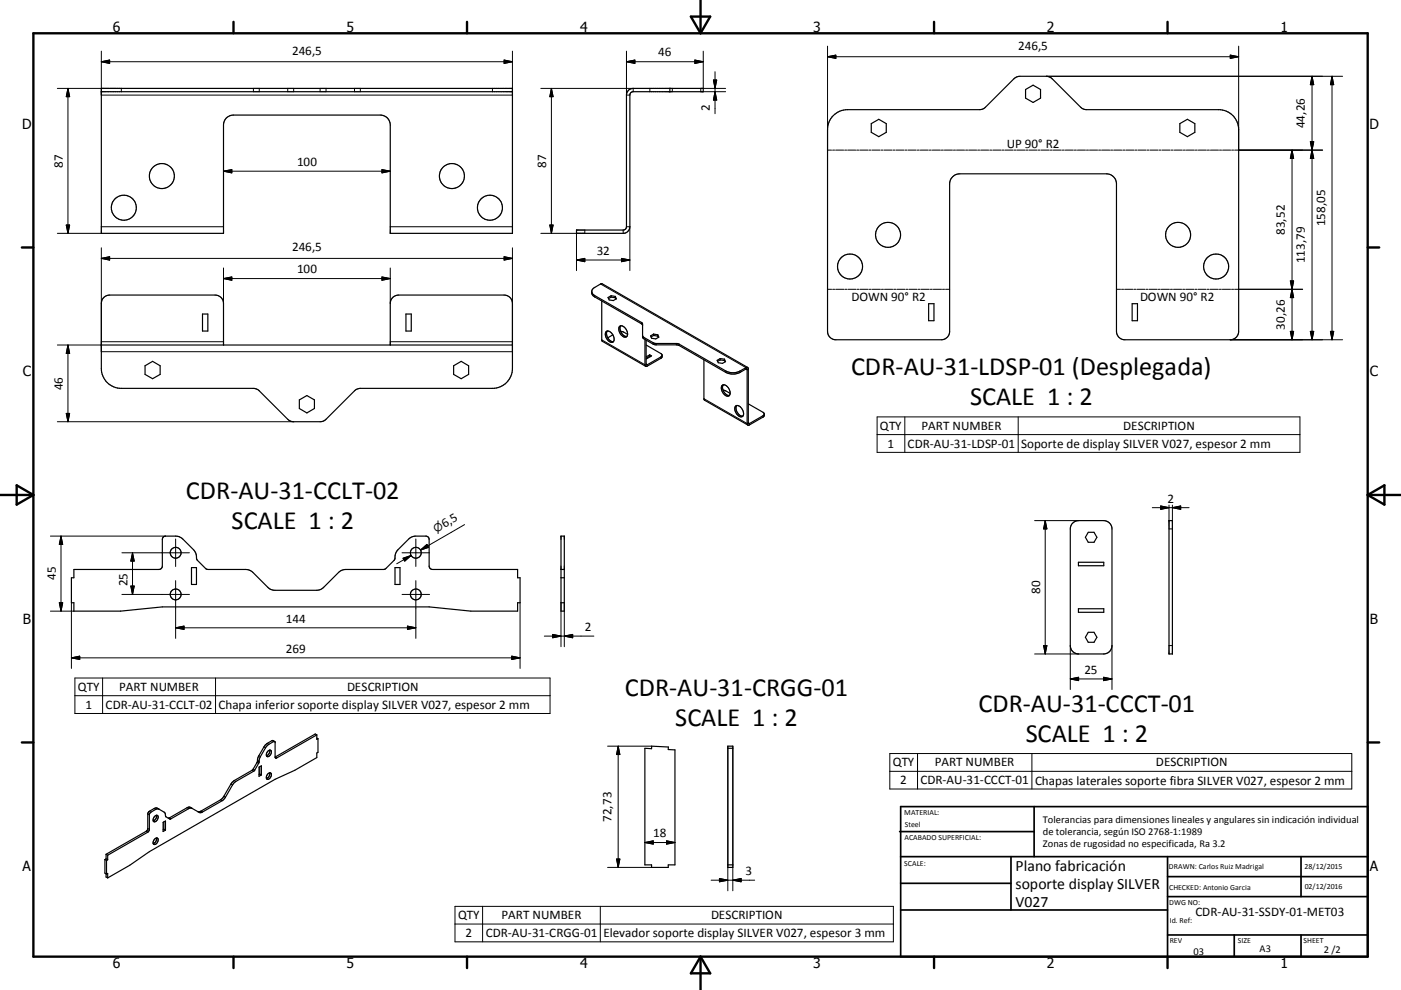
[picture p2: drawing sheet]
<svg xmlns="http://www.w3.org/2000/svg" width="420mm" height="297mm" viewBox="0 0 420 297" stroke-linecap="round" stroke-linejoin="round" font-family="sans-serif">
<g fill="none" stroke="#000" stroke-width=".36">
<path d="M30.4 26.5h123.2v43.5h-36.6v-32.5a2.96 2.96 0 0 0-3-3h-44a2.95 2.95 0 0 0-3 3v32.5h-36.6zM30.4 27.5h123.2M188.5 27l1.3-.5h21v1h-21l-.9 .6-.1 39.9a2.03 2.03 0 0 1-2 2h-14v-1h14l.6-.2 .4-.5v-39.8l.1-.7zM200.8 26.5v1M249.9 34.6a5.9 5.9 0 0 1 4.2-1.7l40.2-.1 1.2-.6 8.5-8.6 .8-.5 1-.2h7.9l1.2 .3 9.1 9 1.4 .7h40a6 6 0 0 1 6 6v60.5a2.49 2.49 0 0 1-2.6 2.5h-31.6a2.55 2.55 0 0 1-2.5-2.5v-44.2a3 3 0 0 0-3-3.1h-44a3 3 0 0 0-3 3.1v44.2a2.5 2.5 0 0 1-2.5 2.5h-31.6a2.5 2.5 0 0 1-2.5-2.5v-60.5a5.8 5.8 0 0 1 1.8-4.3zM261.2 37.1l2.3-1.3 2.2 1.3v2.6l-2.2 1.3-2.3-1.3zM307.5 26.8l2.2-1.2 2.3 1.2v2.6l-2.3 1.3-2.2-1.3zM353.7 37.1l2.3-1.3 2.2 1.3v2.6l-2.2 1.3-2.3-1.3zM60.7 94.2h1.6v5.1h-1.6zM121.7 94.2h1.6v5.1h-1.6zM177.4 87.5l.2 .6 .7 .6 14.1 8.1 .2 .4v3.9l.4 .5 3.2 1.8 7.2 .2 14.2 8.1a4.8 4.8 0 0 0 4.3 0l1.7-1 .4 .1 .1 16.7M177.4 87.5l.1 .8 .8 .8 14 8 .3 .5"/>
<path d="M177.4 87.5l.6-1.1 2-1.2 .6-.1 43.5 25.1M180.4 90.3l.1 11.9 13.1 7.7M181.7 99.6a1.66 1.66 0 0 1 2.3 1.4 .96 .96 0 0 1 .1 1.3 .96 .96 0 0 1-1.2 .3 2.48 2.48 0 0 1-1.2-3zM182.1 99.3a1.86 1.86 0 0 0 .1 2.1M183.2 88.7l-.9 .6 .3 .7 1.3 .2 .9-.6-.3-.7M183.2 88.7l1.3 .2M183.2 89.1l-.8 .5M183.2 88.7v.4M183.2 89.1l1.3 .2M184.5 88.9v.4M184.5 89.3l.1 .4M185.7 98a1.68 1.68 0 0 1 2.3 1.5 .98 .98 0 0 1 .1 1.2 .98 .98 0 0 1-1.2 .3 2.56 2.56 0 0 1-1.2-3z"/>
<path d="M186.1 99.4l.9 .2 1.2 .7M186.1 97.7a2.38 2.38 0 0 0 1.8 3.2M278.4 91.1h1.6v5.1h-1.6zM339.4 91.1h1.6v5.1h-1.6zM30.4 103.5h123.2M43.5 109.7l2.2-1.3 2.3 1.3v2.6l-2.3 1.3-2.2-1.3zM67 103.5v-12.5a2.5 2.5 0 0 0-2.5-2.5h-31.6a2.5 2.5 0 0 0-2.5 2.5v19.5a6 6 0 0 0 6 6h39.9l1.4 .8 8.8 8.7 1.5 .5h8l.9-.2 .8-.5 8.6-8.5 1.4-.8h39.9a6 6 0 0 0 6-6v-19.5a2.5 2.5 0 0 0-2.5-2.5h-31.6a2.5 2.5 0 0 0-2.5 2.5v12.5M89.7 120l2.3-1.3 2.3 1.3v2.6l-2.3 1.3-2.3-1.3zM136 109.7l2.3-1.3 2.2 1.3v2.6l-2.2 1.3-2.3-1.3zM182.2 101.4a1.84 1.84 0 0 0 1.7 1.1M183.7 100.5l-1.5 .9M192.6 100.7l.4 .5 3.2 1.8 7.2 .2 14.2 8.1a4.6 4.6 0 0 0 4.3 0l1.9-1.1h.3l.2 .3 .1 16.6 4.4-2.4 .3-.5"/>
<path d="M193.4 101.8v7.6l.4 .5 4.5-2.5 .2-1-4.8-2.9M193.7 102l.1 7.4 4.3-2.3 .4-.4M194.8 106.9l-1.1 .6M194.8 106.9l.2 .1M194.8 106.5l-1.1 .6M194.8 106.5v.4M194.8 106.5l.5 .3-1.6 .9M196 100.2l1.2 .2M196 100.2l-1 .6 .4 .7 1.2 .2 .9-.5-.3-.8M196 100.2v.4M196 100.6l1.2 .2M196 100.6l-.8 .5"/>
<path d="M197.2 100.4v.4M197.2 100.8l.2 .5M211 107.9l.1 12 13.1 7.6M215.9 107.6l-.9 .5 .3 .7 1.3 .2 .9-.5-.3-.7M215.9 107.6l1.3 .2M215.9 108l-.7 .4M215.9 107.6v.4M215.9 108l1.3 .2M216.8 117l2.1 1M216.8 115.4a2.37 2.37 0 0 0 1.9 3.2M217.2 107.8v.4M217.2 108.2l.2 .4"/>
<path d="M218.9 118a2.4 2.4 0 0 0-2.1-2.5 1.99 1.99 0 0 0 .6 3.1l.7 .3 .6-.2M218.9 118l-.2 .7M220.5 121.9a1.38 1.38 0 0 1 2 .9 1.33 1.33 0 0 1-.4 2.3 2.54 2.54 0 0 1-1.6-3.2zM220.9 121.7a2.35 2.35 0 0 0 1.8 3.1M224.4 121.2l4.4 2.5 .3 .5M229.1 124.2l-.2 .8-4.3 2.5h-.5M321.7 156.8l1-.5 .7-.1h7.5a2.51 2.51 0 0 1 2.5 2.5v35a2.5 2.5 0 0 1-2.5 2.5h-7.5a2.51 2.51 0 0 1-2.5-2.5v-35l.2-1.1zM326.3 159.7h1.7l.9 1.5-.9 1.5h-1.7l-.9-1.5zM350.5 156.2h1v40h-1zM22.2 170.8h25.7l.7-.7 .1-8.3 .2-.6 .5-.3 3.3-.1 1.1 .3 1 .6 3.2 3.3a5.6 5.6 0 0 1 1.1 3l3 2.8h11.6l1.1 .3 1 .6 4.8 4.8 1 .5 13.3 .1 1.2-.2 .7-.4 4.7-4.8 1-.6 1.2-.3h11.5l.5-.3 2.7-2.9a3.5 3.5 0 0 1 .9-2.6l3.2-3.3 1-.6 1.2-.3 3.2 .1 .7 .7 .1 8.2 .5 .9 26 .1v2.5h.7v7.5h-.7v2.5h-14l-12.5-1.2h-80l-12.5 1.2h-14v-2.5h-.8v-7.5h.8zM57.4 170.3h1.5v5h-1.5zM118.4 170.3h1.5v5h-1.5z"/>
<path d="M168.2 170.8h1M168.2 160.8h1v22.5h-1zM168.2 173.3h1M323.3 168.7h7.6v1h-7.6zM168.2 180.8h1M323.3 182.6h7.6v1.1h-7.6zM326.3 189.7h1.7l.9 1.5-.9 1.5h-1.7l-.9-1.5zM77.7 230.2l.7-.4v2.7l-.7 .4zM77.9 232.2l-.2 .2M77.9 230v2.2M77.9 232.2l.5 .3M80.3 225.4a.63 .63 0 0 1 1-.2 .63 .63 0 0 1-.1 .9 .76 .76 0 0 1-.5 .8 .76 .76 0 0 1-.8-.2v-.7z"/>
<path d="M80.3 232.2a.62 .62 0 0 1 1-.2 .62 .62 0 0 1-.1 .9 .77 .77 0 0 1-.4 .8 .77 .77 0 0 1-.9-.2v-.7zM80.9 225.1a1.5 1.5 0 0 1-1 1.6M80.9 231.9a1.56 1.56 0 0 1-1 1.7M82.4 222.5l-1.8 .8-.8 .8-1.7 2.9-.5 1.9-1.3 2.3-6 3.6-2.7 4.4-.8 .9-6.3 3.7h-.7l-2.2-1.3M82.4 222.5l-.7-.3-2.2 1.4-2.1 3.4-.3 1.6-1.3 2.3-6.2 3.8-3 4.9-6.4 3.8-.9 .1M82.4 222.5l.1 4.6M95 220.5l-12 6.9h-.4l-.1-.3M95 220.5v1.3l.3-.2M95 220.5l-.5-.3-12 6.9M95 221.4l.3 .2M95.3 221.6v4.1l-.3 .2v1.4l-6.6 3.8-5.9 2.7-37.7 21.7-5.9 4.1-6.6 3.8M193.3 224.5l2 .1 .1-.7 5 .2-.1 .8 2.1 .1v34.5h-2.1v.7h-5v-.7h-2z"/>
<path d="M218.2 223.9h1.5v36.3h-1.5zM218.2 224.5h1.5M31.4 257.9v4.1l.5 .2M31.4 257.9l.5 .2M31.8 256.3v1.4M31.8 257.7l-.4 .2M31.8 256.3l.5 .3M31.8 257.7l.5 .2M31.9 258.1v4.1M32.3 256.6v1.3M32.3 257.9l-.4 .2M46.4 251.8a.63 .63 0 0 1 .9-.3 .63 .63 0 0 1 0 1 .76 .76 0 0 1-.5 .8 .76 .76 0 0 1-.9-.3l.1-.6z"/>
<path d="M46.4 244.9a.62 .62 0 0 1 .9-.2 .62 .62 0 0 1 0 1 .76 .76 0 0 1-.5 .8 .76 .76 0 0 1-.9-.3l.1-.6zM46.9 244.6a1.55 1.55 0 0 1-1 1.7M46.9 251.4a1.5 1.5 0 0 1-1 1.7M47.7 242.8h-1l-1.8 1.2-.1 4.8-.4 .8-12.1 7M47.7 242.8l-1.1-.4-2.1 1.2-.2 .6v4.4l-.5 .8-12 6.9M48.9 246.7l.7-.4v2.8l-.7 .4zM49.1 248.8l-.2 .1M49.1 246.6v2.2M49.1 248.8l.5 .3M57.6 242.5h-.8l-5.7 3.2-1.4-.7-.4-1.2-1.6-1M57.6 242.5l-.7-.4-.6 .1-5.9 3.2M218.2 259.5h1.5"/>
<path d="M31.8 262.2v.9l.5 .3M31.9 262.2l.4-.2v1.4"/>
<circle cx="48.5" cy="52.8" r="3.7"/>
<circle cx="135.5" cy="52.8" r="3.8"/>
<circle cx="37.1" cy="62.3" r="3.8"/>
<circle cx="146.9" cy="62.3" r="3.8"/>
<circle cx="254.8" cy="80" r="3.8"/>
<circle cx="266.3" cy="70.5" r="3.8"/>
<circle cx="353.2" cy="70.5" r="3.8"/>
<circle cx="364.6" cy="80" r="3.7"/>
<circle cx="52.7" cy="178.3" r="1.63"/>
<circle cx="52.7" cy="165.8" r="1.62"/>
<circle cx="124.7" cy="165.8" r="1.63"/>
<circle cx="124.7" cy="178.3" r="1.62"/>
</g>
<g fill="none" stroke="#000" stroke-width=".3">
<path d="M30.4 15.3v13.2h123.2v-13.2M30.4 18.5h123.2M30.4 18.5l2.5-.5v1zM151.1 18l2.5 .5-2.5 .5zM187.8 15.3v13.2h1M187.8 18.5h23M187.8 18.5l2.5-.5v1zM208.3 18l2.5 .5-2.5 .5zM210.8 15.3v11.2M248.1 13.8v31.2h1.2M248.1 17h123.3M248.1 17l2.5-.5v1z"/>
<path d="M368.8 16.5l2.6 .5-2.6 .5zM371.4 13.8v31.2M17.2 26.5h19.2v1M20.4 26.5l.5 2.5h-1zM20.4 26.5v43.5M76 26.5v1M77.7 26.5v1M86.3 26.5v1M88 26.5v1M96 26.5v1M97.7 26.5v1M106.3 26.5v1"/>
<path d="M108 26.5v1M147.6 26.5v1M162.1 26.5h27.7v1M165.3 26.5v43.5M165.3 26.5l.5 2.5h-1zM194.8 26.5v1M201.6 26.5v1M213.9 24h1l-.5 2.5zM214.4 21.5v12.6M214.4 27.5l.5 2.5h-1zM217.5 26.5h-7.4v1h7.4M313.7 22.9h88.8"/>
<path d="M393.4 22.9v79M393.4 22.9l.5 2.5h-1.1zM399.4 22.9v79M399.4 22.9l.5 2.5h-1zM67 51.4h50M67 51.4l2.5-.5v1zM114.5 50.9l2.5 .5-2.5 .5zM249.6 45h.6M250.5 45h2.4M253.2 45h.6M254.1 45h2.5M256.8 45h.7"/>
<path d="M257.8 45h2.4M260.5 45h.6M261.4 45h2.4M264.1 45h.6M265 45h2.4M267.7 45h.6M268.6 45h2.4M271.3 45h.7M272.3 45h2.4M275 45h.6M275.9 45h2.4M278.6 45h.6"/>
<path d="M279.5 45h2.4M282.2 45h.6M283.1 45h2.4M285.9 45h.6M286.8 45h2.4M289.5 45h.6M290.4 45h2.4M293.1 45h.6M294 45h2.4M296.7 45h.6M297.6 45h2.5M300.4 45h.6"/>
<path d="M301.3 45h2.4M304 45h.6M304.9 45h2.4M307.6 45h.6M308.5 45h2.4M311.2 45h.6M312.1 45h2.5M314.9 45h.6M315.8 45h2.4M318.5 45h.6M319.4 45h2.4M322.1 45h.6"/>
<path d="M323 45h2.4M325.7 45h.6M326.6 45h2.5M329.4 45h.6M330.3 45h2.4M333 45h.6M333.9 45h2.4M336.6 45h.6M337.5 45h2.4M340.2 45h.6M341.2 45h2.4M343.9 45h.6"/>
<path d="M344.8 45h2.4M347.5 45h.6M348.4 45h2.4M351.1 45h.6M352 45h2.4M354.7 45h.7M355.6 45h2.5M358.4 45h.6M359.3 45h2.4M362 45h.6M362.9 45h2.4M365.6 45h.6"/>
<path d="M366.5 45h2.4M369.2 45h.6M370.1 45h26.4M387.4 45v56.9M387.4 45l.4 2.5h-.9zM392.8 42.5h1.1l-1.1 5h1.1zM17.2 70h13.2M19.9 67.5h1l-.5 2.5zM30.4 68h36.6M30.4 74.3v31.2h123.2v-31.2M30.4 77.5l2.5-.5v1zM30.4 77.5h123.2"/>
<path d="M117 68h36.6M151.1 77l2.5 .5-2.5 .5zM164.8 67.5h1l-.5 2.5zM172.8 78l2.5-.5v1zM172.8 78h16M172.8 70v11.2M175.3 69v1h-13.2M186.3 77.5l2.5 .5-2.5 .5zM186.8 69v1M187.8 68h1v13.2M67 83.6l2.5-.5v1zM67 83.6h50"/>
<path d="M67 80.4v10.6M114.5 83.1l2.5 .5-2.5 .5zM117 80.4v10.6M178.3 88.7v.4M180 85.2l43.6 25.1v.4l.4 .2 .4-.2M192.3 96.7v.4M248.1 86.8h1.2M249.6 86.8h.6M250.5 86.8h2.5M253.3 86.8h.6M254.2 86.8h2.4M256.9 86.8h.7"/>
<path d="M257.9 86.8h2.4M260.6 86.8h.6M261.5 86.8h2.5M264.3 86.8h.6M265.2 86.8h2.4M267.9 86.8h.7M268.9 86.8h2.4M271.6 86.8h.6M272.5 86.8h2.5M275.3 86.8h.6M276.2 86.8h2.4M278.9 86.8h.6"/>
<path d="M279.8 86.8h2.5M282.6 86.8h.6M283.5 86.8h1.2M334.7 86.8h1.2M336.3 86.8h.6M337.2 86.8h2.4M339.9 86.8h.6M340.8 86.8h2.5M343.6 86.8h.6M344.5 86.8h2.4M347.2 86.8h.7M348.2 86.8h2.4"/>
<path d="M350.9 86.8h.6M351.8 86.8h2.5M354.6 86.8h.6M355.5 86.8h2.4M358.2 86.8h.6M359.1 86.8h2.5M361.9 86.8h.6M362.8 86.8h2.5M365.6 86.8h.6M366.5 86.8h2.4M369.2 86.8h.6M370.1 86.8h20.4"/>
<path d="M386.9 99.4h.9l-.4 2.5zM386.9 84.3h.9l-.4 2.5zM387.4 86.8l.4 2.5h-.9zM392.8 99.4h1.1l-.5 2.5zM398.9 99.4h1l-.5 2.5zM17.2 103.5h13.2M20.4 103.5v23M20.4 103.5l.5 2.5h-1zM30.4 102.5h36.6M117 102.5h36.6M180.4 102l13 7.4M193 101.2v.4"/>
<path d="M193.7 109.2l.4 .2M195.8 102.8v.5M196.7 103.1v.4M198.1 107.1v.4M202.8 103.1v.4M203.6 103.3v.4M211 119.6l13 7.5 .4-.2 .3 .2v.4M217.6 111.3v.4M221.9 111.3v.4M368.8 101.9h33.7M17.2 126.5h70.8M19.9 124h1l-.5 2.5z"/>
<path d="M228.8 124.7v.4M263 125.1h126.7v10.6h-126.7zM263 130.4h126.7M271.3 125.1v10.6M305.3 125.1v10.6M139.3 157.4l-13.2 7.6M310.2 156.2h13.2M313.4 156.2l.5 2.5h-1zM313.4 156.2v40M345.5 152.3h11M348 151.8l2.5 .5-2.5 .5zM350.5 158.7h1"/>
<path d="M350.5 151.5v4.7M351.5 152.3l2.5-.5v1zM351.5 151.5v4.7M15.1 160.8h34.6M18.3 160.8v22.5M18.3 160.8l.5 2.5h-1zM36.5 165.8h20.3M36.5 178.3h20.3M39.2 175.8h1l-.5 2.5zM39.7 165.8v12.5M39.7 165.8l.5 2.5h-1zM52.7 161.7v8.3"/>
<path d="M52.7 174.2v17.3M120.5 165.8h8.3M120.5 178.3h8.3M120.8 167.5l2.5-.8-2 1.6zM123.3 166.7l-4.4 2.4M124.7 161.7v8.3M124.7 174.2v17.3M126.1 165l1.9-1.7 .5 .9zM128.2 163.8l-2.1 1.2M15.1 183.3h7.1M17.8 180.8h1l-.5 2.5zM21.4 197.4h134.5"/>
<path d="M21.4 197.4l2.5-.5v1zM21.4 180.8v19.7M52.7 188.3h72M52.7 188.3l2.5-.5v1zM122.2 187.8l2.5 .5-2.5 .5zM153.4 196.9l2.5 .5-2.5 .5zM155.9 180.8v19.7M163.2 190.8h14.8M165.7 190.3l2.5 .5-2.5 .5zM168.2 180.8v13.2M169.2 190.8l2.5-.5v1zM169.2 180.8v13.2"/>
<path d="M310.2 196.2h13.2M312.9 193.7h1l-.5 2.5zM320.9 193.7v13.2M333.4 193.7v13.2M350.5 193.7h1M22.5 203.4h142.4v10.7h-142.4zM22.5 208.7h142.4M30.8 203.4v10.7M64.6 203.4v10.7M320.9 203.7h12.5M320.9 203.7l2.5-.5v1zM330.9 203.2l2.5 .5-2.5 .5z"/>
<path d="M66.1 240l.5 .2M67.1 238.9l.5 .3M69.2 235.2l.5 .3M70.2 234.2l.5 .3M75.6 231.1l.5 .3M75.9 230.7l.5 .3M77 228.8l.5 .2M77.2 228.3l.5 .3M77.2 228.1l.5 .3M77.6 226.7l.5 .3M79.1 224.1l.5 .3M80.1 223l.5 .3"/>
<path d="M81.5 222.2l.5 .3M82.5 227.1l.5 .3M182.2 223.9h13.2M185.3 223.9v36.3M185.3 223.9l.5 2.5h-.9zM218.2 223.9v43.3M219.7 223.9v43.3M266.8 226.1h138.5v10.6h-138.5zM266.8 231.4h138.5M275.1 226.1v10.6M309.4 226.1v10.6M43.8 249.4l.5 .3"/>
<path d="M44.3 244.2l.5 .3M44.3 248.6l.5 .2M44.8 243.4l.4 .3M46.2 242.6l.5 .2M50.8 245.4l.4 .3M56.1 242.3l.5 .3M60.2 243.4l.5 .2M184.9 257.7h.9l-.5 2.5zM193.3 252.8l2.5-.5v.9zM193.3 252.8h9.1M199.8 252.3l2.6 .5-2.6 .4zM136.4 271.9h131.4v10.7h-131.4z"/>
<path d="M136.4 277.2h131.4M144.7 271.9v10.7M180 271.9v10.7M182.2 260.2h13.1M213.2 264.1h13.1M215.7 263.6l2.5 .5-2.5 .5zM219.7 264.1l2.5-.5v1z"/>
</g>
<g fill="none" stroke="#000" stroke-width=".71">
<path d="M10 10h400v277h-400zM70 6.6v3.4M140 6.6v3.4M207.1 5h5.8l-2.9 5zM210 0v10M280 6.6v3.4M350 6.6v3.4M6.6 74.2h3.4M410 74.2h3.5M0 148.5h10M5 145.6l5 2.9-5 2.9zM410 148.5h10.1"/>
<path d="M410 148.5l5.1-2.9v5.8zM6.6 222.7h3.4M410 222.7h3.5M70 287v3.4M140 287v3.4M210 287v10M210 287l2.9 5h-5.8zM280 287v3.4M350 287v3.4"/>
</g>
<g fill="none" stroke="#000" stroke-width=".51">
<path d="M269.7 249.5h40.3M270 242h140v45h-140zM270 257h140M303.1 257v16M310 242v15M350 257v30M390.1 257v12M270 265h33.1M270 273h80M350 269h60M350 263h60M350 280.5h60"/>
<path d="M370 280.5v6.5M390.1 280.5v6.5"/>
</g>
<g fill="#000" stroke="#000" stroke-width=".3">
<path d="M30.4 18.5l2.5-.5v1zM151.1 18l2.5 .5-2.5 .5zM187.8 18.5l2.5-.5v1zM208.3 18l2.5 .5-2.5 .5zM248.1 17l2.5-.5v1zM368.8 16.5l2.6 .5-2.6 .5zM20.4 26.5l.5 2.5h-1zM165.3 26.5l.5 2.5h-1zM213.9 24h1l-.5 2.5zM214.4 27.5l.5 2.5h-1zM393.4 22.9l.5 2.5h-1.1zM399.4 22.9l.5 2.5h-1z"/>
<path d="M67 51.4l2.5-.5v1zM114.5 50.9l2.5 .5-2.5 .5zM387.4 45l.4 2.5h-.9zM392.8 42.5h1.1l-.5 2.5zM393.4 45l.5 2.5h-1.1zM19.9 67.5h1l-.5 2.5zM30.4 77.5l2.5-.5v1zM151.1 77l2.5 .5-2.5 .5zM164.8 67.5h1l-.5 2.5zM172.8 78l2.5-.5v1zM186.3 77.5l2.5 .5-2.5 .5zM67 83.6l2.5-.5v1z"/>
<path d="M114.5 83.1l2.5 .5-2.5 .5zM386.9 99.4h.9l-.4 2.5zM386.9 84.3h.9l-.4 2.5zM387.4 86.8l.4 2.5h-.9zM392.8 99.4h1.1l-.5 2.5zM398.9 99.4h1l-.5 2.5zM20.4 103.5l.5 2.5h-1zM19.9 124h1l-.5 2.5zM313.4 156.2l.5 2.5h-1zM348 151.8l2.5 .5-2.5 .5zM351.5 152.3l2.5-.5v1zM18.3 160.8l.5 2.5h-1z"/>
<path d="M39.2 175.8h1l-.5 2.5zM39.7 165.8l.5 2.5h-1zM120.8 167.5l2.5-.8-2 1.6zM126.1 165l1.9-1.7 .5 .9zM17.8 180.8h1l-.5 2.5zM21.4 197.4l2.5-.5v1zM52.7 188.3l2.5-.5v1zM122.2 187.8l2.5 .5-2.5 .5zM153.4 196.9l2.5 .5-2.5 .5zM165.7 190.3l2.5 .5-2.5 .5zM169.2 190.8l2.5-.5v1zM312.9 193.7h1l-.5 2.5z"/>
<path d="M320.9 203.7l2.5-.5v1zM330.9 203.2l2.5 .5-2.5 .5zM185.3 223.9l.5 2.5h-.9zM184.9 257.7h.9l-.5 2.5zM193.3 252.8l2.5-.5v.9zM199.8 252.3l2.6 .5-2.6 .4zM215.7 263.6l2.5 .5-2.5 .5zM219.7 264.1l2.5-.5v1z"/>
</g>
<g font-size="7.9">
<text x="255.2" y="112.4">CDR-AU-31-LDSP-01 (Desplegada)</text>
<text x="290.8" y="121.4">SCALE 1 : 2</text>
<text x="55.7" y="149.6">CDR-AU-31-CCLT-02</text>
<text x="69.4" y="158.6">SCALE 1 : 2</text>
<text x="187.4" y="208.7">CDR-AU-31-CRGG-01</text>
<text x="293.4" y="213.6">CDR-AU-31-CCCT-01</text>
<text x="202.4" y="217.7">SCALE 1 : 2</text>
<text x="307.5" y="222.6">SCALE 1 : 2</text>
</g>
<g font-size="4.7">
<text x="304.5" y="261.2">Plano fabricación</text>
<text x="304.5" y="266.6">soporte display SILVER</text>
<text x="304.5" y="272">V027</text>
</g>
<g font-size="4.2">
<text x="33.9" y="9.6">6</text>
<text x="103.9" y="9.6">5</text>
<text x="173.9" y="9.6">4</text>
<text x="243.8" y="9.6">3</text>
<text x="313.9" y="9.6">2</text>
<text x="383.9" y="9.6">1</text>
<text x="6.7" y="38.7">D</text>
<text x="410.5" y="38.7">D</text>
<text x="6.9" y="112.9">C</text>
<text x="410.7" y="112.9">C</text>
<text x="6.9" y="187.1">B</text>
<text x="410.7" y="187.1">B</text>
<text x="6.8" y="261.4">A</text>
<text x="410.7" y="261.4">A</text>
<text x="33.9" y="290.4">6</text>
<text x="103.9" y="290.4">5</text>
<text x="173.9" y="290.4">4</text>
<text x="243.8" y="290.4">3</text>
<text x="313.9" y="290.4">2</text>
<text x="383.9" y="290.4">1</text>
</g>
<g font-size="3.9">
<text x="87.5" y="16.4">246,5</text>
<text x="197.4" y="16.9">46</text>
<text x="305.2" y="15">246,5</text>
<text x="212.9" y="33.4" transform="rotate(-90 212.9 33.4)">2</text>
<text x="391.2" y="38.4" transform="rotate(-90 391.2 38.4)">44,26</text>
<text x="301.8" y="44.3">UP 90° R2</text>
<text x="18.8" y="50.3" transform="rotate(-90 18.8 50.3)">87</text>
<text x="89.1" y="49.8">100</text>
<text x="163.7" y="50.3" transform="rotate(-90 163.7 50.3)">87</text>
<text x="385.2" y="70.4" transform="rotate(-90 385.2 70.4)">83,52</text>
<text x="397.3" y="67.9" transform="rotate(-90 397.3 67.9)">158,05</text>
<text x="87.5" y="75.4">246,5</text>
<text x="178.9" y="76.5">32</text>
<text x="89.1" y="82">100</text>
<text x="391.2" y="79" transform="rotate(-90 391.2 79)">113,79</text>
<text x="255.3" y="90.2">DOWN 90° R2</text>
<text x="341.8" y="90.2">DOWN 90° R2</text>
<text x="385.2" y="98.9" transform="rotate(-90 385.2 98.9)">30,26</text>
<text x="18.8" y="117" transform="rotate(-90 18.8 117)">46</text>
<text x="263.8" y="129">QTY</text>
<text x="276.3" y="129">PART NUMBER</text>
<text x="336.7" y="129">DESCRIPTION</text>
<text x="266.1" y="134.4">1</text>
<text x="272.1" y="134.4">CDR-AU-31-LDSP-01</text>
<text x="306.2" y="134.4">Soporte de display SILVER V027, espesor 2 mm</text>
<text x="350" y="150.8">2</text>
<text x="133.3" y="158.4" transform="rotate(-30 133.3 158.4)">6,5</text>
<text x="16.8" y="174.1" transform="rotate(-90 16.8 174.1)">45</text>
<text x="38.2" y="175.9" transform="rotate(-90 38.2 175.9)">25</text>
<text x="311.8" y="178.1" transform="rotate(-90 311.8 178.1)">80</text>
<text x="85.7" y="186.8">144</text>
<text x="175.3" y="189.3">2</text>
<text x="85.7" y="195.8">269</text>
<text x="325.1" y="202.1">25</text>
<text x="23.4" y="207.3">QTY</text>
<text x="35.7" y="207.3">PART NUMBER</text>
<text x="104.1" y="207.3">DESCRIPTION</text>
<text x="25.7" y="212.6">1</text>
<text x="31.7" y="212.6">CDR-AU-31-CCLT-02</text>
<text x="65.5" y="212.7">Chapa inferior soporte display SILVER V027, espesor 2 mm</text>
<text x="267.6" y="230">QTY</text>
<text x="280.2" y="230">PART NUMBER</text>
<text x="346.5" y="230">DESCRIPTION</text>
<text x="269.9" y="235.3">2</text>
<text x="276" y="235.3">CDR-AU-31-CCCT-01</text>
<text x="310.3" y="235.4">Chapas laterales soporte fibra SILVER V027, espesor 2 mm</text>
<text x="183.3" y="246.5" transform="rotate(-90 183.3 246.5)">72,73</text>
<text x="195.8" y="251.2">18</text>
<text x="223.5" y="262.5">3</text>
<text x="137.3" y="275.8">QTY</text>
<text x="150.4" y="275.8">PART NUMBER</text>
<text x="213.2" y="275.8">DESCRIPTION</text>
<text x="358.4" y="274.9">CDR-AU-31-SSDY-01-MET03</text>
<text x="139.5" y="281.2">2</text>
<text x="145.6" y="281.2">CDR-AU-31-CRGG-01</text>
<text x="180.9" y="281.2">Elevador soporte display SILVER V027, espesor 3 mm</text>
</g>
<text font-size="3.3" x="130.8" y="159.8" transform="rotate(-30 130.8 159.8)">⌀</text>
<g font-size="3.1">
<text x="312.7" y="246.8">Tolerancias para dimensiones lineales y angulares sin indicación individual</text>
<text x="312.7" y="250.4">de tolerancia, según ISO 2768-1:1989</text>
<text x="312.7" y="254">Zonas de rugosidad no especificada, Ra 3.2</text>
<text x="357.8" y="286.5">03</text>
<text x="377.6" y="285.6">A3</text>
<text x="396.9" y="285.9">2 /2</text>
</g>
<g font-size="2.4">
<text x="271.1" y="244.4">MATERIAL:</text>
<text x="271.2" y="252">ACABADO SUPERFICIAL:</text>
<text x="271.3" y="248">Steel</text>
<text x="271.1" y="259.7">SCALE:</text>
<text x="350.4" y="260.8">DRAWN: Carlos Ruiz Madrigal</text>
<text x="391.1" y="260.6">28/12/2015</text>
<text x="350.5" y="267">CHECKED: Antonio Garcia</text>
<text x="391.2" y="266.7">02/12/2016</text>
<text x="350.5" y="271.4">DWG NO:</text>
<text x="350.7" y="276.9">Id. Ref:</text>
<text x="350.7" y="282.8">REV</text>
<text x="371.1" y="282.9">SIZE</text>
<text x="390.8" y="283">SHEET</text>
</g>
</svg>
